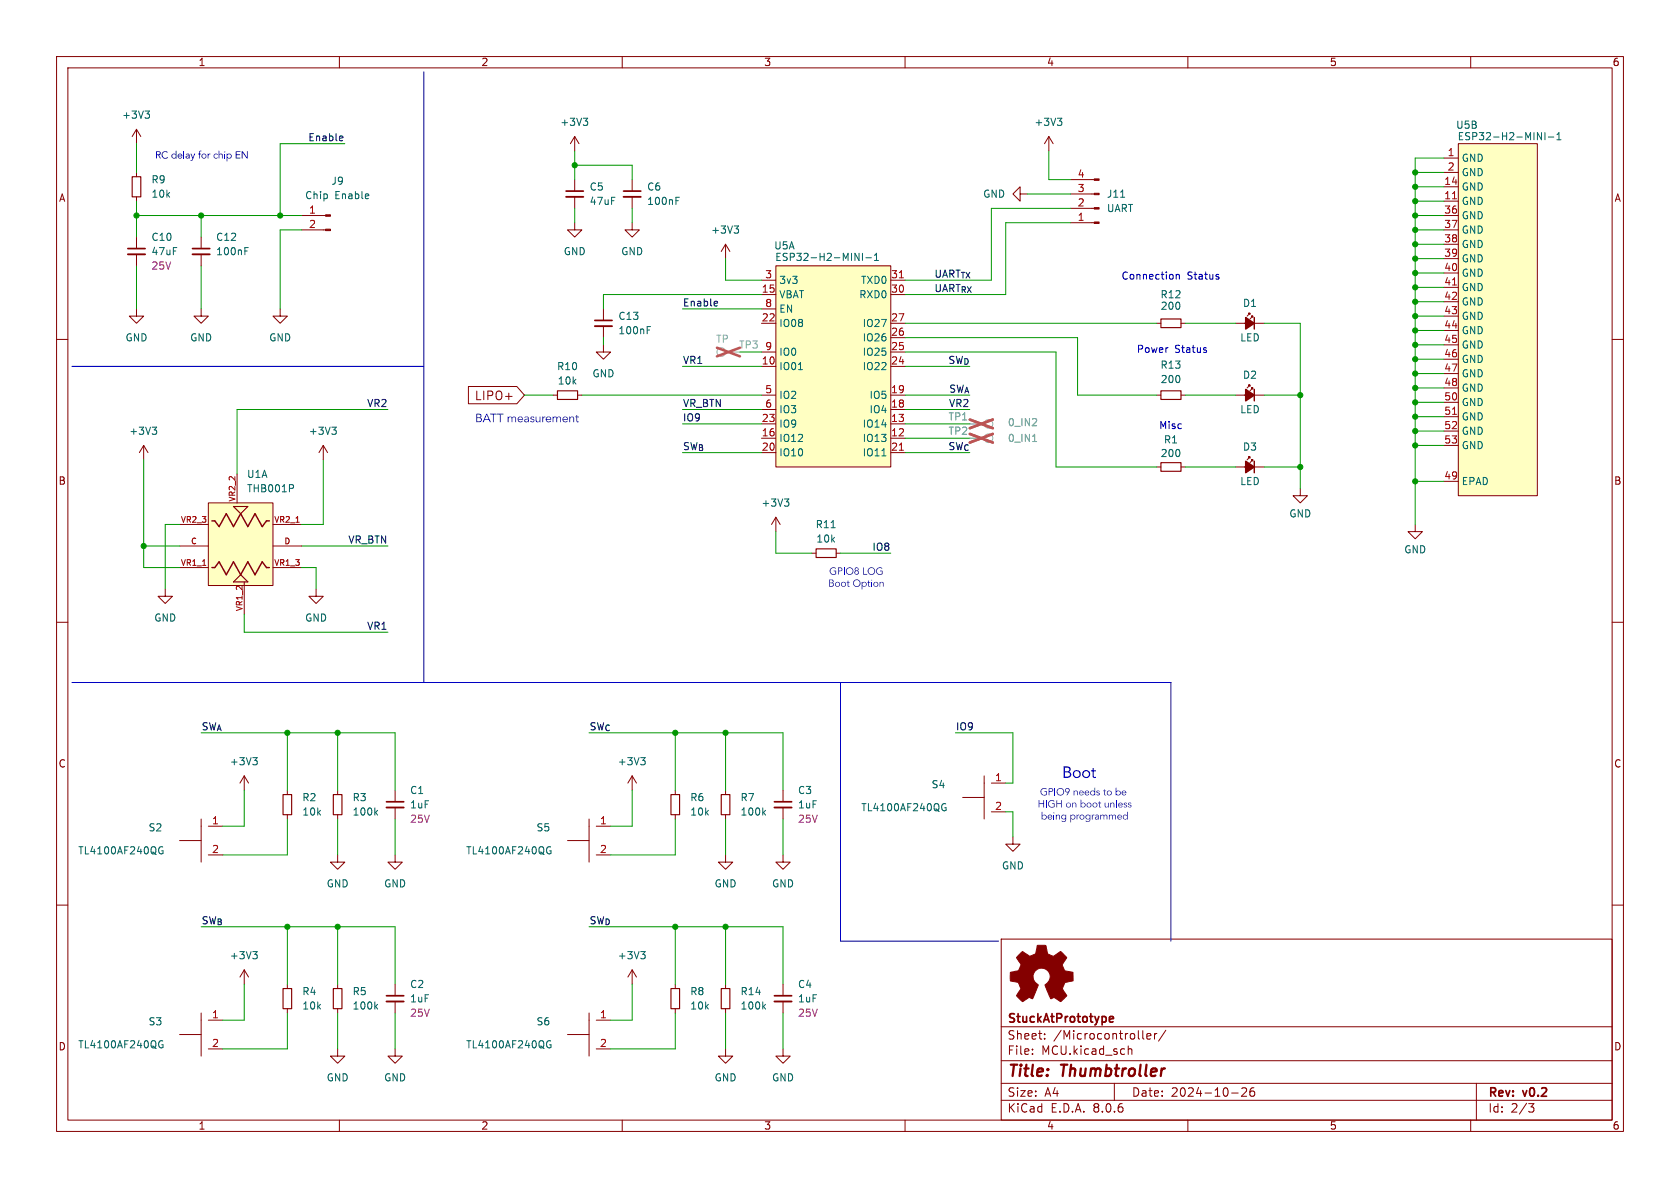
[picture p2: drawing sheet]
<svg xmlns="http://www.w3.org/2000/svg" width="297mm" height="210mm" viewBox="0 0 297 210" stroke-linecap="round" stroke-linejoin="round" font-family="sans-serif">
<g fill="none" stroke="#840000" stroke-width=".18">
<path d="M10 10h277v190h-277zM12 12h273v186h-273zM60 10v2M110 10v2M160 10v2M210 10v2M260 10v2M10 60h2M285 60h2M250.2 92.7v1.3h1.3l-1.3 1.3-1.3-1.3h1.3M10 110h2M285 110h2"/>
<path d="M10 160h2M285 160h2M177 166h108v32h-108zM60 198v2M110 198v2M160 198v2M177 194.5h108M177 191.5h108M177 187.5h108M177 181.5h108M182.5 186.3v.1M182.5 185.5v.1"/>
<path d="M184.7 183.6v.1M184.7 182.8v.1M197 191.5v3M199.5 184.9v1.5M199.5 185.5l.2-.1 .3 .1 .1 .9M202 182.2v1.3l.2 .2M202.7 183.2l.8-.1-.1-.3-.4-.1-.3 .2 .1 .7h.6M204.1 182.7v1M204.5 182.7l-.3 .1-.1 .2M206.1 182.1l-1.3 2M210 198v2M217.7 193.2h1.2"/>
<path d="M219.5 192.4l.6-.1 .2 .1 .1 .3-.9 1.1h.9M221.7 192.3a.59 .59 0 0 0-.7 .6v.6l.1 .2 .4 .1 .2-.1 .1-.5-.1-.3h-.5l-.2 .3M260 198v2M261 191.5v6.5M270.2 195.1h1l-.5 .6 .4 .1 .1 .5-.3 .3h-.4"/>
</g>
<path d="M196.2 179.8l.4-.1 .2 .3-.7 .2M196.2 180.6h.6" fill="none" stroke="#840000" stroke-width=".3"/>
<path d="M257.8 25.4h14v62.2h-14z" fill="#ffffc2"/>
<g fill="none" stroke="#840000" stroke-width=".18">
<path d="M101.6 39.4v1.2h1.3l-1.3 1.3-1.3-1.3h1.3M101.6 24.1v2.6M101.6 31.8v2M101.6 34.8v2M101.6 24.1l-.8 1.3M101.6 24.1l.8 1.3M111.8 39.4v1.2h1.2l-1.2 1.3-1.3-1.3h1.3M111.8 31.8v2M111.8 34.8v2M180.3 34.3v-1.3l-1.2 1.3 1.2 1.3v-1.3h1.3M189.2 31.8h4.2M189.2 34.3h4.2"/>
<path d="M189.2 36.8h4.2M189.2 39.4h4.2M255.3 27.9h2.5M255.3 35.6h2.5M255.3 33h2.5M255.3 30.5h2.5M255.3 38.1h2.5M257.8 25.4h14v62.2h-14zM106.7 54.6v2M106.7 57.7v2M128.3 43.2l-.8 1.3M128.3 43.2v2.5"/>
<path d="M128.3 43.2l.7 1.3M255.3 40.6h2.5M255.3 43.2h2.5M255.3 45.7h2.5M255.3 48.3h2.5M255.3 50.8h2.5M255.3 53.3h2.5M255.3 55.9h2.5M255.3 58.4h2.5M97.8 69.9h.8M102.1 69.9h.8M106.7 61v1.2h1.2l-1.2 1.3-1.3-1.3h1.3"/>
<path d="M255.3 61h2.5M255.3 63.5h2.5M255.3 66h2.5M255.3 68.6h2.5M255.3 71.1h2.5M255.3 73.7h2.5M255.3 76.2h2.5M255.3 78.7h2.5M137.2 91.4l-.8 1.3M137.2 91.4v2.6M137.2 91.4l.7 1.3M143.5 97.8h.8"/>
<path d="M147.8 97.8h.8M255.3 85.1h2.5M59.7 139.7v.8M69.8 139.7v2M59.7 151.1v1.3h1.3l-1.3 1.3-1.3-1.3h1.3M59.7 144v.8M69.8 142.7v2.1M59.7 174v.8M59.7 178.3v.8M69.8 174v2M69.8 177v2.1M59.7 185.4v1.3h1.3l-1.3 1.3-1.3-1.3h1.3"/>
<path d="M69.8 185.4v1.3h1.3l-1.3 1.3-1.2-1.3h1.2"/>
</g>
<path d="M256.8 35.1h.7M256.8 50.4h.7M256.8 73.2h.7" fill="none" stroke="#a90000" stroke-width=".18"/>
<g fill="none" stroke="#006464" stroke-width=".18">
<path d="M103.1 20.9h.8l-.4 .5M103.7 21.4l.2 .2v.3l-.2 .3M119.5 34.9h.6M119.5 35.5h.4M129.8 39.9h.8l-.5 .5M198.1 34.9h.7M271.8 23.4l.7 1.3v-1.3M273.1 23.4v1.3M273.7 24.2h1M275.2 24.7h.8M275.2 23.8l.4-.4v1.3M114.4 58.3h.4"/>
<path d="M114.4 57.7h.6M130.3 40.4l.3 .3v.3l-.3 .2M138.7 88.2h.8l-.5 .5M139.2 88.7l.3 .2v.3l-.3 .3M146.9 93.3h.8M66.4 143.6l.4 .5M66.8 143.2l-.5 .5M66.4 177.9l.4 .5M66.8 177.5l-.5 .5"/>
</g>
<path d="M100.1 34.8h3M110.2 34.8h3.1M105.2 57.7h3M68.3 142.7h3.1M68.3 177h3.1" fill="none" stroke="#840000" stroke-width=".33"/>
<path d="M100.1 33.8h3M110.2 33.8h3.1M105.2 56.6h3M68.3 141.7h3.1M68.3 176h3.1" fill="none" stroke="#840000" stroke-width=".3"/>
<g fill="#840000" stroke="#840000" stroke-width=".18">
<path d="M193.4 31.6h.9v.3h-.9z"/>
<path d="M193.4 34.2h.9v.2h-.9z"/>
<path d="M193.4 36.7h.9v.3h-.9z"/>
<path d="M193.4 39.2h.9v.3h-.9z"/>
</g>
<g fill="none" stroke="#a1a1a1" stroke-width=".18">
<path d="M128.3 62.2h2.5M171.4 77.5h2.6M171.4 74.9h2.6"/>
<circle cx="127.5" cy="62.2" r=".76"/>
<circle cx="174.8" cy="74.9" r=".76"/>
<circle cx="174.8" cy="77.5" r=".76"/>
</g>
<path d="M182.5 78h.8" fill="none" stroke="#989898" stroke-width=".18"/>
<path d="M126.7 61.5l4.1 1.5M130.8 61.5l-4.1 1.5M171.4 76.7l4.1 1.5M171.4 74.2l4.1 1.5M175.5 76.7l-4.1 1.5M175.5 74.2l-4.1 1.5" fill="none" stroke="#e65255" stroke-width=".46"/>
<path d="M98.6 69.1h3.5v1.5h-3.5zM144.3 97h3.5v1.6h-3.5zM58.9 140.5h1.6v3.5h-1.6zM58.9 174.8h1.6v3.5h-1.6z" fill="none" stroke="#840000" stroke-width=".2"/>
<path d="M137.2 47h20.3v35.6h-20.3z" fill="#ffffc2"/>
<g fill="none" stroke="#840000" stroke-width=".18">
<path d="M24.1 22.9v2.5M24.1 30.5v.7M24.1 34.8v.8M24.1 22.9l-.7 1.2M24.1 22.9l.8 1.2M185.4 24.1l-.7 1.3M185.4 24.1v2.6M185.4 24.1l.8 1.3M24.1 54.6v1.3h1.3l-1.3 1.3-1.2-1.3h1.2M24.1 41.9v2M24.1 45v2M35.6 41.9v2"/>
<path d="M35.6 45v2M49.5 54.6v1.3h1.3l-1.3 1.3-1.2-1.3h1.2M134.6 52.1h2.6M134.6 57.2h2.6M134.6 49.5h2.6M134.6 54.6h2.6M137.2 47h20.3v35.6h-20.3zM157.5 52.1h2.5M157.5 57.2h2.5M157.5 59.7h2.5M157.5 49.5h2.5M204.5 57.2h.7"/>
<path d="M208.8 57.2h.7M218.4 57.2h5.1M221 55.6v-.2h-.3h.3l-.5 .5M221.5 56.1v-.2h-.3h.3l-.5 .5M25.4 78.7l-.8 1.3M25.4 78.7v2.6M25.4 78.7l.8 1.3M57.1 78.7l-.7 1.3M57.1 78.7v2.6M57.1 78.7l.8 1.3M134.6 64.8h2.6M134.6 77.5h2.6"/>
<path d="M134.6 74.9h2.6M134.6 72.4h2.6M134.6 69.9h2.6M134.6 62.2h2.6M157.5 64.8h2.5M157.5 77.5h2.5M157.5 74.9h2.5M157.5 72.4h2.5M157.5 69.9h2.5M157.5 62.2h2.5M204.5 69.9h.7M208.8 69.9h.7"/>
<path d="M218.4 69.9h5.1M221 68.3v-.2h-.3h.3l-.5 .5M221.5 68.8v-.2h-.3h.3l-.5 .5M134.6 80h2.6M157.5 80h2.5M204.5 82.6h.7M208.8 82.6h.7M218.4 82.6h5.1M221 81v-.2h-.3h.3l-.5 .5M221.5 81.5v-.2h-.3h.3l-.5 .5M229.9 86.4v1.2h1.2l-1.2 1.3-1.3-1.3h1.3M29.2 104.1v1.3h1.3l-1.3 1.3-1.3-1.3h1.3"/>
<path d="M55.9 104.1v1.3h1.2l-1.2 1.3-1.3-1.3h1.3M43.2 137.2l-.8 1.2M43.2 137.2v2.5M43.2 137.2l.7 1.2M50.8 139.7v.8M111.8 137.2v2.5M111.8 137.2l-.8 1.2M111.8 137.2l.7 1.2M119.4 139.7v.8M128.3 139.7v.8M138.4 139.7v2M174 137.2v7.6"/>
<path d="M175.3 138.4h2.5M31.7 148.6h3.9M35.6 144.8v7.6M36.8 146.1h2.6M36.8 151.1h2.6M50.8 144v.8M69.8 151.1v1.3h1.3l-1.3 1.3-1.2-1.3h1.2M100.3 148.6h3.8M104.1 144.8v7.6M105.4 146.1h2.5M105.4 151.1h2.5M119.4 144v.8"/>
<path d="M128.3 151.1v1.3h1.2l-1.2 1.3-1.3-1.3h1.3M128.3 144v.8M138.4 151.1v1.3h1.3l-1.3 1.3-1.2-1.3h1.2M138.4 142.7v2.1M170.2 141h3.8M175.3 143.5h2.5M179.1 148v1.2h1.2l-1.2 1.3-1.3-1.3h1.3M35.6 179.1v7.6M43.2 171.5v2.5M43.2 171.5l-.8 1.2M43.2 171.5l.7 1.2M50.8 174v.8"/>
<path d="M50.8 178.3v.8M104.1 179.1v7.6M111.8 171.5l-.8 1.2M111.8 171.5v2.5M111.8 171.5l.7 1.2M119.4 174v.8M119.4 178.3v.8M128.3 174v.8M128.3 178.3v.8M138.4 174v2M138.4 177v2.1M31.7 182.9h3.9"/>
<path d="M36.8 180.3h2.6M36.8 185.4h2.6M100.3 182.9h3.8M105.4 180.3h2.5M105.4 185.4h2.5M128.3 185.4v1.3h1.2l-1.2 1.3-1.3-1.3h1.3M138.4 185.4v1.3h1.3l-1.3 1.3-1.2-1.3h1.2"/>
</g>
<g fill="none" stroke="#006464" stroke-width=".18">
<path d="M25.6 19.6h.8l-.4 .5M26.2 20.1l.2 .3v.3l-.2 .2M186.9 20.9h.8l-.4 .5M187.5 21.4l.2 .2v.3l-.2 .3M43.3 44.4h.4M43.3 43.8h.6M151.1 44.8l.8 1.2v-1.2M152.5 44.8v1.2M153.1 45.6h.9M154.6 46h.7M154.6 45.1l.4-.3v1.2M26.9 75.5h.8l-.4 .5"/>
<path d="M27.5 76l.2 .2v.3l-.2 .3M58.7 75.5h.7l-.4 .5M59.2 76l.2 .2v.3l-.2 .3M141.2 65.3h.7M155.9 80.6h.7M44.7 133.9h.8l-.4 .5M45.2 134.4l.3 .3v.3l-.3 .2M113.3 133.9h.8l-.5 .5M113.8 134.4l.3 .3v.3l-.3 .2M28.6 150.4h.2v.5h-.3l-.3-.1M28.8 149.7h-.3l-.3 .2M97.2 150.4h.2l-.1 .5h-.3l-.3-.1"/>
<path d="M97.3 149.7h-.3l-.3 .2M135 143.6l.3 .5M135.3 143.2l-.4 .5M167 142.8h.3l-.1 .5h-.3l-.3-.2M167.2 142.1h-.3l-.3 .1M44.7 168.2h.8l-.4 .5M45.2 168.7l.3 .2v.3l-.3 .3M113.3 168.2h.8l-.5 .5M113.8 168.7l.3 .2v.3l-.3 .3M135 177.9l.3 .5M135.3 177.5l-.4 .5M28.6 184.7h.2v.5h-.3l-.3-.1"/>
<path d="M28.8 184h-.3l-.3 .1M97.2 184.7h.2l-.1 .5h-.3l-.3-.1M97.3 184h-.3l-.3 .1"/>
</g>
<path d="M159 49.1h.7M159 79.6h.7" fill="none" stroke="#a90000" stroke-width=".18"/>
<path d="M221.7 56.1v2.1M221.7 68.8v2.1M221.7 81.5v2.1" fill="none" stroke="#840000" stroke-width=".25"/>
<g fill="#840000" stroke="#840000" stroke-width=".25">
<path d="M220.2 81.5l1.5 1.1-1.5 1z"/>
<path d="M220.2 68.8l1.5 1.1-1.5 1z"/>
<path d="M220.2 56.1l1.5 1.1-1.5 1z"/>
</g>
<path d="M23.4 31.2h1.5v3.6h-1.5zM205.2 56.4h3.6v1.5h-3.6zM205.2 69.1h3.6v1.5h-3.6zM205.2 81.8h3.6v1.5h-3.6zM50 140.5h1.6v3.5h-1.6zM118.6 140.5h1.5v3.5h-1.5zM127.5 140.5h1.5v3.5h-1.5zM50 174.8h1.6v3.5h-1.6zM118.6 174.8h1.5v3.5h-1.5zM127.5 174.8h1.5v3.5h-1.5z" fill="none" stroke="#840000" stroke-width=".2"/>
<path d="M22.6 45h3.1M34 45h3.1M136.9 142.7h3.1M136.9 177h3.1" fill="none" stroke="#840000" stroke-width=".33"/>
<path d="M22.6 43.9h3.1M34 43.9h3.1M136.9 141.7h3.1M136.9 176h3.1" fill="none" stroke="#840000" stroke-width=".3"/>
<path d="M180.2 168.7l.6-.5 .9 .6a.62 .62 0 0 0 1 0l.2-.1a1.62 1.62 0 0 0 .4-1.4l.1-.2h1.5l.2 .8a.74 .74 0 0 0 .6 1l.5 .2 1.3-.9 1.1 1-.4 .7a.75 .75 0 0 0-.2 1.2l.2 .5 1.5 .3v1.5l-1.4 .3-.1 .1a1.23 1.23 0 0 0-.3 1.2l.7 1-.1 .1-1 1-.8-.6a.54 .54 0 0 0-.9 .1l-1-2.4a2.33 2.33 0 0 0 .8-1.9 1.54 1.54 0 0 0-2.5-.7 1.54 1.54 0 0 0 .5 2.5l-1.1 2.5a.69 .69 0 0 0-1.1 .1l-.6 .4-1.1-1.1 .8-1.2-.2-.5a.71 .71 0 0 0-1-.8l-.7-.1v-1.5l.5-.1a1.11 1.11 0 0 0 1.2-.7 .72 .72 0 0 0-.2-1.2l-.4-.6z" fill="#840000" stroke="#840000" stroke-width=".18"/>
<g fill="#ffffc2">
<path d="M36.8 88.9h11.5v14.6h-11.5z"/>
<path d="M37.5 100.3h.5z"/>
</g>
<g fill="none" stroke="#840000" stroke-width=".18">
<path d="M53.3 38.1h4.3M35.6 54.6v1.3h1.2l-1.2 1.3-1.3-1.3h1.3M53.3 40.6h4.3M82.8 68.3h8.6l1.3 1.6-1.3 1.5h-8.6zM31.7 96.5h5.1M31.7 92.7h5.1M36.8 88.9h11.5v14.6h-11.5zM41.9 83.8v5.1M48.3 96.5h5M48.3 92.7h5M31.7 100.3h5.1M43.2 102.9v5.7"/>
<path d="M48.3 100.3h5"/>
</g>
<path d="M37.5 92.1h.5l.7 1 1.3-2.3 1.3 2.3 1.2-2.3 1.3 2.3 1.3-2.3 1.3 2.3 .7-1h.5M37.5 100.3h.5l.7-1 1.3 2.3 1.3-2.3 1.2 2.3 1.3-2.3 1.3 2.3 1.3-2.3 .7 1h.5" fill="none" stroke="#840000" stroke-width=".25"/>
<path d="M41.3 89.5h2.5l-1.3 1.3zM41.3 102.9l1.2-1.3 1.3 1.3z" fill="none" stroke="#840000" stroke-width=".2"/>
<path d="M51.8 85.7l.1 .2-.1 .4" fill="none" stroke="#006464" stroke-width=".18"/>
<g fill="#840000" stroke="#840000" stroke-width=".18">
<path d="M57.6 40.5h.8v.3h-.8z"/>
<path d="M57.6 38h.8v.2h-.8z"/>
</g>
<path d="M60.4 24l.2 .3-.6 .2M60.6 24.8l-.2 .1M126.7 53.3l.2 .3-.6 .1M126.8 54l-.1 .1" fill="none" stroke="#0f0f0f" stroke-width=".18"/>
<path d="M207.9 48.5v.9M207.9 48.6l.2-.1 .3 .1 .1 .8M215.3 48.9l.2 .2-.2 .3M215.3 48.5l.1 .1M213.1 61.9l.2 .2-.2 .2M213.1 61.5h.2" fill="none" stroke="#0000c2" stroke-width=".18"/>
<path d="M188 135.5h.6a.5 .5 0 0 1 .7 .3 .5 .5 0 0 1-.4 .6 .56 .56 0 0 1 .5 .7 .56 .56 0 0 1-.8 .4h-.6v-.2h.6a.39 .39 0 0 0 .5-.4 .39 .39 0 0 0-.4-.4h-.4v.8h-.3v-.9h.6a.33 .33 0 0 0 .4-.4 .33 .33 0 0 0-.4-.3h-.3v.7h-.3z" fill="#0000c2"/>
<path d="M74.9 12.7v108M12.7 64.8h62.2M12.7 120.7h194.3v45.7M148.6 120.7v45.7h27.9" fill="none" stroke="#0000c2" stroke-width=".18"/>
<g fill="none" stroke="#009600" stroke-width=".18">
<path d="M24.1 25.4v5.1M24.1 35.6v6.3M24.1 38.1h29.2M35.6 38.1v3.8M61 25.4h-11.5v12.7M101.6 29.2h10.2v2.6M101.6 26.7v5.1M101.6 36.8v2.6M111.8 36.8v2.6M181.6 34.3h7.6M185.4 26.7v5.1h3.8M189.2 39.4h-11.4v12.7h-17.8"/>
<path d="M189.2 36.8h-13.9v12.7h-15.3M250.2 38.1h5.1M250.2 35.6h5.1M250.2 33h5.1M250.2 30.5h5.1M255.3 27.9h-5.1v64.8M24.1 47v7.6M35.6 47v7.6M53.3 40.6h-3.8v14M106.7 59.7v1.3M120.6 54.6h14M128.3 45.7v3.8h6.3"/>
<path d="M134.6 52.1h-27.9v2.5M160 59.7h30.5v10.2h14M160 57.2h44.5M209.5 57.2h8.9M223.5 57.2h6.4v29.2M250.2 40.6h5.1M250.2 43.2h5.1M250.2 55.9h5.1M250.2 53.3h5.1M250.2 50.8h5.1M250.2 45.7h5.1M250.2 48.3h5.1"/>
<path d="M250.2 58.4h5.1M68.6 72.4h-26.7v11.4M92.7 69.9h5.1M102.9 69.9h31.7M120.6 72.4h14M120.6 74.9h14M120.6 64.8h14M130.8 62.2h3.8M160 72.4h11.4M160 69.9h11.4M160 62.2h26.7v20.4h17.8M160 77.5h11.4"/>
<path d="M160 74.9h11.4M160 64.8h11.4M209.5 69.9h8.9M223.5 69.9h6.4M250.2 76.2h5.1M250.2 78.7h5.1M250.2 63.5h5.1M250.2 66h5.1M250.2 71.1h5.1M250.2 73.7h5.1M250.2 68.6h5.1M250.2 61h5.1"/>
<path d="M25.4 96.5h6.3M25.4 81.3v19h6.3M31.7 92.7h-2.5v11.4M53.3 96.5h15.3M57.1 81.3v11.4h-3.8M120.6 80h14M137.2 94v3.8h6.3M148.6 97.8h8.9M160 80h11.4M209.5 82.6h8.9M223.5 82.6h6.4M250.2 85.1h5.1"/>
<path d="M43.2 108.6v3.2h25.4M53.3 100.3h2.6v3.8M35.6 129.5h34.2v10.2M43.2 139.7v6.4h-3.8M50.8 129.5v10.2M59.7 129.5v10.2M104.1 129.5h34.3v10.2M111.8 139.7v6.4h-3.9M119.4 129.5v10.2M128.3 129.5v10.2M168.9 129.5h10.2v8.9h-1.3M50.8 144.8v6.3h-11.4"/>
<path d="M59.7 144.8v6.3M69.8 144.8v6.3M119.4 144.8v6.3h-11.5M128.3 144.8v6.3M138.4 144.8v6.3M177.8 143.5h1.3v4.5M35.6 163.8h34.2v10.2M43.2 174v6.3h-3.8M50.8 179.1v6.3h-11.4M50.8 163.8v10.2M59.7 163.8v10.2M59.7 179.1v6.3"/>
<path d="M69.8 179.1v6.3M104.1 163.8h34.3v10.2M111.8 174v6.3h-3.9M119.4 179.1v6.3h-11.5M119.4 163.8v10.2M128.3 163.8v10.2M128.3 179.1v6.3M138.4 179.1v6.3"/>
</g>
<path d="M171.4 74.9h2.6M171.4 77.5h2.6" fill="none" stroke="#a1a1a1" stroke-width=".18"/>
<path d="M171.4 74.2l4.1 1.5M171.4 76.7l4.1 1.5M175.5 74.2l-4.1 1.5M175.5 76.7l-4.1 1.5" fill="none" stroke="#e65255" stroke-width=".46"/>
<path d="M182.5 78h.8" fill="none" stroke="#989898" stroke-width=".18"/>
<g fill="#009600" stroke="#009600" stroke-width=".18">
<circle cx="101.6" cy="29.2" r=".46"/>
<circle cx="59.7" cy="163.8" r=".46"/>
<circle cx="50.8" cy="163.8" r=".46"/>
<circle cx="50.8" cy="129.5" r=".46"/>
<circle cx="49.5" cy="38.1" r=".46"/>
<circle cx="35.6" cy="38.1" r=".46"/>
<circle cx="24.1" cy="38.1" r=".46"/>
<circle cx="25.4" cy="96.5" r=".46"/>
<circle cx="59.7" cy="129.5" r=".46"/>
<circle cx="128.3" cy="163.8" r=".46"/>
<circle cx="119.4" cy="163.8" r=".46"/>
<circle cx="119.4" cy="129.5" r=".46"/>
<circle cx="128.3" cy="129.5" r=".46"/>
<circle cx="229.9" cy="69.9" r=".46"/>
<circle cx="229.9" cy="82.6" r=".46"/>
<circle cx="250.2" cy="55.9" r=".46"/>
<circle cx="250.2" cy="53.3" r=".46"/>
<circle cx="250.2" cy="50.8" r=".46"/>
<circle cx="250.2" cy="85.1" r=".46"/>
<circle cx="250.2" cy="48.3" r=".46"/>
<circle cx="250.2" cy="45.7" r=".46"/>
<circle cx="250.2" cy="43.2" r=".46"/>
<circle cx="250.2" cy="38.1" r=".46"/>
<circle cx="250.2" cy="40.6" r=".46"/>
<circle cx="250.2" cy="35.6" r=".46"/>
<circle cx="250.2" cy="30.5" r=".46"/>
<circle cx="250.2" cy="33" r=".46"/>
<circle cx="250.2" cy="76.2" r=".46"/>
<circle cx="250.2" cy="78.7" r=".46"/>
<circle cx="250.2" cy="73.7" r=".46"/>
<circle cx="250.2" cy="66" r=".46"/>
<circle cx="250.2" cy="68.6" r=".46"/>
<circle cx="250.2" cy="71.1" r=".46"/>
<circle cx="250.2" cy="58.4" r=".46"/>
<circle cx="250.2" cy="61" r=".46"/>
<circle cx="250.2" cy="63.5" r=".46"/>
</g>
<text font-size="2.8" fill="#0000c2" x="187.7" y="138.6">Boot</text>
<g font-size="2.8" fill="#840000">
<text x="178" y="190.9">Title:</text>
<text x="187.7" y="190.9">Thumbtroller</text>
</g>
<g font-size="2.1" fill="#840000">
<text x="83.9" y="70.9">LIPO+</text>
<text x="178" y="184">Sheet:</text>
<text x="178" y="181.2">StuckAtPrototype</text>
<text x="186.2" y="184">/Microcontroller/</text>
<text x="178" y="186.7">File:</text>
<text x="184.1" y="186.7">MCU.kicad_sch</text>
<text x="178" y="196.9">KiCad</text>
<text x="178" y="194.1">Size:</text>
<text x="184.7" y="194.1">A4</text>
<text x="185.7" y="196.9">E.D.A.</text>
<text x="193.3" y="196.9">8.0.6</text>
<text x="200" y="194.1">Date:</text>
<text x="207" y="194.1">2024-10-26</text>
<text x="263" y="194.3">Rev:</text>
<text x="263" y="196.9">Id:</text>
<text x="267.1" y="196.9">2/3</text>
<text x="269.4" y="194.3">v0.2</text>
</g>
<text font-size="2.1" fill="#0000c2" x="84" y="74.9">BATTmeasurement</text>
<g font-size="1.8" fill="#840000">
<text x="35" y="11.9">1</text>
<text x="85" y="11.9">2</text>
<text x="135" y="11.9">3</text>
<text x="185" y="11.9">4</text>
<text x="235" y="11.9">5</text>
<text x="285" y="11.9">6</text>
<text x="10.3" y="35.9">A</text>
<text x="285.3" y="35.9">A</text>
<text x="10.3" y="85.9">B</text>
<text x="285.3" y="85.9">B</text>
<text x="10.3" y="135.9">C</text>
<text x="285.3" y="135.9">C</text>
<text x="10.3" y="185.9">D</text>
<text x="285.3" y="185.9">D</text>
<text x="35" y="199.9">1</text>
<text x="85" y="199.9">2</text>
<text x="135" y="199.9">3</text>
<text x="185" y="199.9">4</text>
<text x="235" y="199.9">5</text>
<text x="285" y="199.9">6</text>
</g>
<g font-size="1.8" fill="#006464">
<text x="21.5" y="21.2">+3V3</text>
<text x="99" y="22.5">+3V3</text>
<text x="182.8" y="22.5">+3V3</text>
<text x="257.3" y="23">U5B</text>
<text x="257.6" y="25">ESP32-H2-MINI-1</text>
<text x="258.3" y="28.8">GND</text>
<text x="26.7" y="32.6">R9</text>
<text x="26.7" y="35.2">10k</text>
<text x="53.8" y="35.4">Chip</text>
<text x="58.5" y="32.9">J9</text>
<text x="59.2" y="35.4">Enable</text>
<text x="104.1" y="33.9">C5</text>
<text x="114.3" y="33.9">C6</text>
<text x="173.7" y="35.2">GND</text>
<text x="195.6" y="35.2">J11</text>
<text x="258.3" y="33.9">GND</text>
<text x="258.3" y="31.3">GND</text>
<text x="104.1" y="36.4">47uF</text>
<text x="114.3" y="36.4">100nF</text>
<text x="125.6" y="41.5">+3V3</text>
<text x="195.6" y="37.7">UART</text>
<text x="258.3" y="36.4">GND</text>
<text x="258.3" y="39">GND</text>
<text x="258.3" y="41.5">GND</text>
<text x="26.7" y="42.8">C10</text>
<text x="26.7" y="45.3">47uF</text>
<text x="38.1" y="45.3">100nF</text>
<text x="38.1" y="42.8">C12</text>
<text x="99.6" y="45.3">GND</text>
<text x="109.7" y="45.3">GND</text>
<text x="136.8" y="44.3">U5A</text>
<text x="136.9" y="46.3">ESP32-H2-MINI-1</text>
<text x="258.3" y="44">GND</text>
<text x="258.3" y="46.6">GND</text>
<text x="137.7" y="52.9">VBAT</text>
<text x="137.7" y="50.4">3v3</text>
<text x="151.8" y="52.9">RXD0</text>
<text x="152.1" y="50.4">TXD0</text>
<text x="205.1" y="52.9">R12</text>
<text x="258.3" y="49.1">GND</text>
<text x="258.3" y="51.7">GND</text>
<text x="109.2" y="59.3">100nF</text>
<text x="109.2" y="56.7">C13</text>
<text x="137.7" y="58">IO08</text>
<text x="137.7" y="55.5">EN</text>
<text x="152.4" y="58">IO27</text>
<text x="205.1" y="55">200</text>
<text x="219.6" y="54.5">D1</text>
<text x="258.3" y="54.2">GND</text>
<text x="258.3" y="56.7">GND</text>
<text x="258.3" y="59.3">GND</text>
<text x="22.1" y="60.6">GND</text>
<text x="33.5" y="60.6">GND</text>
<text x="47.5" y="60.6">GND</text>
<text x="98.4" y="65.6">R10</text>
<text x="137.7" y="65.6">IO01</text>
<text x="137.7" y="63.1">IO0</text>
<text x="152.4" y="65.6">IO22</text>
<text x="152.4" y="63.1">IO25</text>
<text x="152.4" y="60.6">IO26</text>
<text x="205.1" y="65.4">R13</text>
<text x="219.2" y="60.6">LED</text>
<text x="258.3" y="61.8">GND</text>
<text x="258.3" y="64.4">GND</text>
<text x="98.5" y="68.2">10k</text>
<text x="104.6" y="66.9">GND</text>
<text x="137.7" y="70.7">IO2</text>
<text x="153.6" y="70.7">IO5</text>
<text x="205.1" y="67.9">200</text>
<text x="219.6" y="67.2">D2</text>
<text x="258.3" y="66.9">GND</text>
<text x="258.3" y="69.4">GND</text>
<text x="258.3" y="72">GND</text>
<text x="22.8" y="77.1">+3V3</text>
<text x="54.5" y="77.1">+3V3</text>
<text x="137.7" y="75.8">IO9</text>
<text x="137.7" y="73.3">IO3</text>
<text x="152.4" y="75.8">IO14</text>
<text x="153.6" y="73.3">IO4</text>
<text x="219.2" y="73.3">LED</text>
<text x="258.3" y="74.5">GND</text>
<text x="258.3" y="77.1">GND</text>
<text x="137.7" y="78.3">IO12</text>
<text x="137.7" y="80.9">IO10</text>
<text x="152.4" y="78.3">IO13</text>
<text x="152.4" y="80.9">IO11</text>
<text x="205.1" y="81">200</text>
<text x="205.7" y="78.6">R1</text>
<text x="219.6" y="79.9">D3</text>
<text x="258.3" y="79.6">GND</text>
<text x="43.6" y="84.7">U1A</text>
<text x="43.6" y="87.2">THB001P</text>
<text x="134.5" y="89.8">+3V3</text>
<text x="219.2" y="86">LED</text>
<text x="258.3" y="86">EPAD</text>
<text x="144.1" y="93.6">R11</text>
<text x="227.8" y="91.7">GND</text>
<text x="144.2" y="96.1">10k</text>
<text x="248.2" y="98">GND</text>
<text x="27.2" y="110.1">GND</text>
<text x="53.8" y="110.1">GND</text>
<text x="40.5" y="135.5">+3V3</text>
<text x="109.1" y="135.5">+3V3</text>
<text x="53.3" y="141.8">R2</text>
<text x="62.2" y="141.8">R3</text>
<text x="72.4" y="140.6">C1</text>
<text x="72.4" y="143.1">1uF</text>
<text x="121.9" y="141.8">R6</text>
<text x="130.8" y="141.8">R7</text>
<text x="141" y="140.6">C3</text>
<text x="141" y="143.1">1uF</text>
<text x="152.2" y="143.6">TL4100AF240QG</text>
<text x="164.6" y="139.5">S4</text>
<text x="26.2" y="147.2">S2</text>
<text x="53.3" y="144.4">10k</text>
<text x="62.2" y="144.4">100k</text>
<text x="94.8" y="147.2">S5</text>
<text x="121.9" y="144.4">10k</text>
<text x="130.8" y="144.4">100k</text>
<text x="13.7" y="151.2">TL4100AF240QG</text>
<text x="82.3" y="151.2">TL4100AF240QG</text>
<text x="177" y="153.9">GND</text>
<text x="57.7" y="157.1">GND</text>
<text x="67.8" y="157.1">GND</text>
<text x="126.2" y="157.1">GND</text>
<text x="136.4" y="157.1">GND</text>
<text x="40.5" y="169.8">+3V3</text>
<text x="109.1" y="169.8">+3V3</text>
<text x="53.3" y="176.1">R4</text>
<text x="53.3" y="178.7">10k</text>
<text x="62.2" y="176.1">R5</text>
<text x="62.2" y="178.7">100k</text>
<text x="72.4" y="174.9">C2</text>
<text x="72.4" y="177.4">1uF</text>
<text x="121.9" y="176.1">R8</text>
<text x="121.9" y="178.7">10k</text>
<text x="130.8" y="176.1">R14</text>
<text x="130.8" y="178.7">100k</text>
<text x="141" y="174.9">C4</text>
<text x="141" y="177.4">1uF</text>
<text x="13.7" y="185.5">TL4100AF240QG</text>
<text x="26.2" y="181.5">S3</text>
<text x="82.3" y="185.5">TL4100AF240QG</text>
<text x="94.8" y="181.5">S6</text>
<text x="57.7" y="191.4">GND</text>
<text x="67.8" y="191.4">GND</text>
<text x="126.2" y="191.4">GND</text>
<text x="136.4" y="191.4">GND</text>
</g>
<g font-size="1.8" fill="#0000c2">
<text x="27.4" y="28.2">RCdelayfor chipEN</text>
<text x="198.2" y="49.6">Connection</text>
<text x="209.9" y="49.6">Status</text>
<text x="200.9" y="62.6">Power</text>
<text x="207.7" y="62.6">Status</text>
<text x="204.8" y="76.1">Misc</text>
<text x="146.6" y="101.8">GPIO8 LOG</text>
<text x="146.4" y="103.9">Boot Option</text>
<text x="183.5" y="142.9">HIGH on boot unless</text>
<text x="183.9" y="140.8">GPIO9 needs to be</text>
<text x="184" y="145.1">being programmed</text>
</g>
<g font-size="1.8" fill="#0f0f0f">
<text x="54.4" y="25.1">Enable</text>
<text x="165.1" y="49.2">UART_{TX}</text>
<text x="165.1" y="51.7">UART_{RX}</text>
<text x="120.6" y="54.3">Enable</text>
<text x="120.6" y="64.4">VR1</text>
<text x="167.5" y="64.4">SW_{D}</text>
<text x="167.7" y="69.5">SW_{A}</text>
<text x="64.8" y="72">VR2</text>
<text x="120.6" y="72">VR_BTN</text>
<text x="120.6" y="74.6">IO9</text>
<text x="167.7" y="72">VR2</text>
<text x="120.6" y="79.7">SW_{B}</text>
<text x="167.5" y="79.7">SW_{C}</text>
<text x="61.5" y="96.2">VR_BTN</text>
<text x="154.1" y="97.4">IO8</text>
<text x="64.8" y="111.4">VR1</text>
<text x="35.6" y="129.2">SW_{A}</text>
<text x="104.1" y="129.2">SW_{C}</text>
<text x="168.9" y="129.2">IO9</text>
<text x="35.6" y="163.5">SW_{B}</text>
<text x="104.1" y="163.5">SW_{D}</text>
</g>
<g font-size="1.8" fill="#a90000">
<text x="255.8" y="27.7">1</text>
<text x="190.4" y="34">3</text>
<text x="190.4" y="31.5">4</text>
<text x="255.2" y="35.3">11</text>
<text x="255.2" y="32.8">14</text>
<text x="255.8" y="30.2">2</text>
<text x="54.5" y="37.8">1</text>
<text x="54.5" y="40.4">2</text>
<text x="190.4" y="39.1">1</text>
<text x="190.4" y="36.6">2</text>
<text x="255.2" y="37.8">36</text>
<text x="255.2" y="40.4">37</text>
<text x="255.2" y="42.9">38</text>
<text x="255.2" y="45.5">39</text>
<text x="134.6" y="51.8">15</text>
<text x="135.2" y="49.3">3</text>
<text x="157.4" y="51.8">30</text>
<text x="157.4" y="49.3">31</text>
<text x="255.2" y="48">40</text>
<text x="255.2" y="50.5">41</text>
<text x="255.2" y="53.1">42</text>
<text x="134.6" y="56.9">22</text>
<text x="135.2" y="54.4">8</text>
<text x="157.4" y="59.4">26</text>
<text x="157.4" y="56.9">27</text>
<text x="255.2" y="55.6">43</text>
<text x="255.2" y="58.2">44</text>
<text x="134.6" y="64.5">10</text>
<text x="135.2" y="62">9</text>
<text x="157.4" y="64.5">24</text>
<text x="157.4" y="62">25</text>
<text x="255.2" y="60.7">45</text>
<text x="255.2" y="63.2">46</text>
<text x="255.2" y="65.8">47</text>
<text x="135.2" y="69.6">5</text>
<text x="157.4" y="69.6">19</text>
<text x="255.2" y="68.3">48</text>
<text x="255.2" y="70.9">50</text>
<text x="134.6" y="77.2">16</text>
<text x="134.6" y="74.7">23</text>
<text x="135.2" y="72.1">6</text>
<text x="157.4" y="77.2">12</text>
<text x="157.4" y="74.7">13</text>
<text x="157.4" y="72.1">18</text>
<text x="255.2" y="73.4">51</text>
<text x="255.2" y="75.9">52</text>
<text x="134.6" y="79.8">20</text>
<text x="157.4" y="79.8">21</text>
<text x="255.2" y="78.5">53</text>
<text x="255.2" y="84.8">49</text>
<text x="175.8" y="138.2">1</text>
<text x="175.8" y="143.3">2</text>
<text x="37.4" y="145.8">1</text>
<text x="106" y="145.8">1</text>
<text x="37.4" y="150.9">2</text>
<text x="106" y="150.9">2</text>
<text x="37.4" y="180.1">1</text>
<text x="37.4" y="185.2">2</text>
<text x="106" y="180.1">1</text>
<text x="106" y="185.2">2</text>
</g>
<g font-size="1.8" fill="#840084">
<text x="26.7" y="47.9">25V</text>
<text x="72.4" y="145.6">25V</text>
<text x="141" y="145.6">25V</text>
<text x="72.4" y="179.9">25V</text>
<text x="141" y="179.9">25V</text>
</g>
<g font-size="1.8" fill="#989898">
<text x="126.5" y="60.8">TP</text>
<text x="130.6" y="61.8">TP3</text>
<text x="167.6" y="77.1">TP2</text>
<text x="167.6" y="74.5">TP1</text>
<text x="178.1" y="75.5">0_IN2</text>
<text x="178.1" y="78.3">0_IN1</text>
</g>
<g font-size="1.4" fill="#a90000">
<text x="41.7" y="88.8" transform="rotate(-90 41.7 88.8)">VR2_2</text>
<text x="31.9" y="92.5">VR2_3</text>
<text x="48.4" y="92.5">VR2_1</text>
<text x="31.9" y="100.1">VR1_1</text>
<text x="33.7" y="96.3">C</text>
<text x="48.4" y="100.1">VR1_3</text>
<text x="50.2" y="96.3">D</text>
<text x="42.9" y="108.2" transform="rotate(-90 42.9 108.2)">VR1_2</text>
</g>
</svg>
